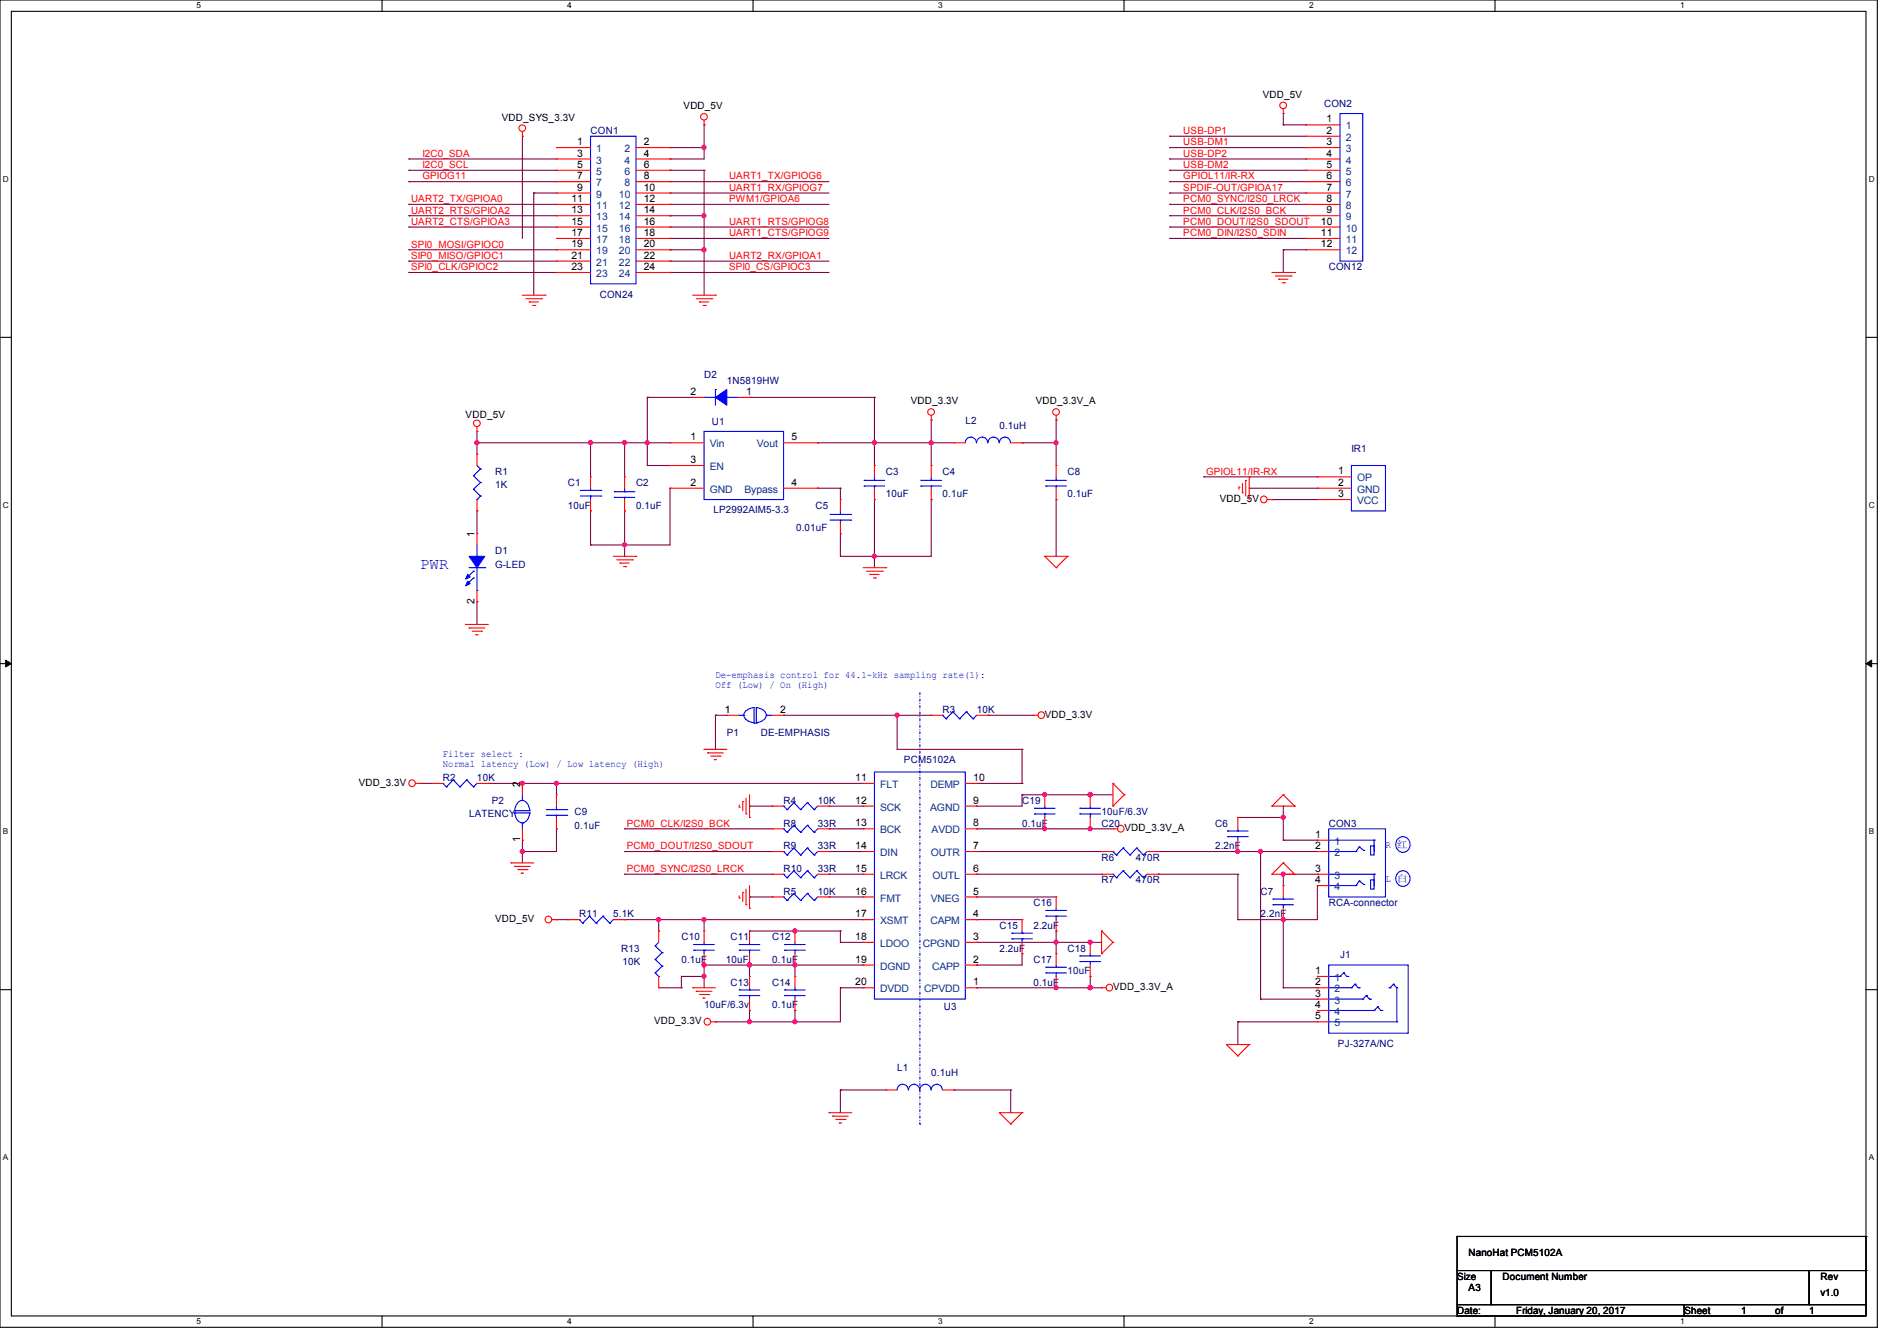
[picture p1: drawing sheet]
<svg xmlns="http://www.w3.org/2000/svg" width="297mm" height="210mm" viewBox="0 0 297 210" stroke-linecap="round" stroke-linejoin="round" font-family="sans-serif">
<path d="M0 0h293.9v207.9h-293.9zM1.8 1.8h290.3v204.3h-290.3z" fill="none" stroke="#000" stroke-width=".17"/>
<g fill="#fff">
<path d="M30.8 .2h.7v1.4h-.7z"/>
<path d="M30.8 206.2h.7v1.4h-.7z"/>
</g>
<path d="M59.8 0v1.8M59.8 206.1v1.8" fill="none" stroke="#000" stroke-width=".17"/>
<g fill="#fff">
<path d="M88.8 .2h.7v1.4h-.7z"/>
<path d="M88.8 206.2h.7v1.4h-.7z"/>
</g>
<path d="M117.9 0v1.8M117.9 206.1v1.8" fill="none" stroke="#000" stroke-width=".17"/>
<g fill="#fff">
<path d="M146.9 .2h.7v1.4h-.7z"/>
<path d="M146.9 206.2h.7v1.4h-.7z"/>
</g>
<path d="M176 0v1.8M176 206.1v1.8" fill="none" stroke="#000" stroke-width=".17"/>
<g fill="#fff">
<path d="M205 .2h.7v1.4h-.7z"/>
<path d="M205 206.2h.7v1.4h-.7z"/>
</g>
<path d="M234.1 0v1.8M234.1 206.1v1.8" fill="none" stroke="#000" stroke-width=".17"/>
<g fill="#fff">
<path d="M263.1 .2h.6v1.4h-.6z"/>
<path d="M263.1 206.2h.6v1.4h-.6z"/>
<path d="M.5 27.3h.9v1.4h-.9z"/>
<path d="M292.6 27.3h.9v1.4h-.9z"/>
<path d="M.5 78.4h.9v1.4h-.9z"/>
<path d="M292.6 78.4h.9v1.4h-.9z"/>
</g>
<path d="M0 52.8h1.8M292.1 52.8h1.8" fill="none" stroke="#000" stroke-width=".17"/>
<g fill="#fff">
<path d="M.5 129.5h.8v1.4h-.8z"/>
<path d="M292.6 129.5h.8v1.4h-.8z"/>
</g>
<path d="M0 103.9h1.8M292.1 103.9h1.8" fill="none" stroke="#000" stroke-width=".17"/>
<path d="M.9 103.4l.9 .5-.9 .5zM292.1 103.9l.9-.5v1z" fill="#000" stroke="#000" stroke-width=".16"/>
<g fill="#fff">
<path d="M.5 180.5h.8v1.4h-.8z"/>
<path d="M292.6 180.5h.8v1.4h-.8z"/>
</g>
<g fill="none" stroke="#000" stroke-width=".17">
<path d="M0 155h1.8M292.1 155h1.8M228.1 199h5.4v5.3h-5.4zM228.1 193.6h.1M228.1 193.6v5.4M228.1 193.6h64M233.5 199h49.8v5.3h-49.8zM283.3 199h8.8v5.3h-8.8zM292.1 193.6h.1M292.1 199h.1M292.1 193.6v5.4M228.1 204.3h35.6v1.8h-35.6z"/>
<path d="M263.7 204.3h28.4v1.8h-28.4z"/>
</g>
<path d="M144 108.5v67.5M144 176h.1" fill="none" stroke="#00f" stroke-width=".17" stroke-dasharray=".3 .3 0 .3"/>
<g fill="none" stroke="#800040" stroke-width=".17">
<path d="M110.2 19.6h.1M110.2 19.6v5.3h-5.3M200.9 17.8h.1M200.9 19.6h.1M200.9 17.8v1.8M200.9 19.6h3.6M64 24.9h.1M64 26.7h.1M64 28.4h.1M64 32h.1M64 33.8h.1M64 35.6h.1"/>
<path d="M64 39.1h.1M64 26.7h23.1M64 24.9h23.1M64 33.8h23.1M64 39.1h23.1M64 28.4h23.1M64 32h23.1M64 35.6h23.1M81.8 21.3h.1M81.8 21.3v16M83.6 30.2h.1M83.6 30.2h3.5"/>
<path d="M83.6 30.2v16M104.9 26.7h.1M104.9 24.9h.1M104.9 23.1h.1M104.9 33.8h.1M104.9 39.1h.1M104.9 28.4h.1M104.9 30.2h.1M104.9 32h.1M104.9 35.6h.1M104.9 37.3h.1M104.9 30.2h24.9"/>
<path d="M104.9 26.7h5.3M104.9 23.1h5.3M104.9 33.8h5.3M104.9 39.1h5.3M104.9 28.4h24.9M104.9 32h24.9M104.9 35.6h24.9M104.9 37.3h24.9M110.2 26.7h.1M110.2 23.1h.1M110.2 39.1h.1M110.2 33.8h.1"/>
<path d="M110.2 26.7v19.5M183.1 21.3h.1M183.1 23.1h.1M183.1 24.9h.1M183.1 26.7h.1M183.1 28.4h.1M183.1 30.2h.1M183.1 32h.1M183.1 33.8h.1M183.1 35.6h.1M183.1 37.3h.1M183.1 30.2h21.4"/>
<path d="M183.1 26.7h21.4M183.1 24.9h21.4M183.1 23.1h21.4M183.1 33.8h21.4M183.1 28.4h21.4M183.1 32h21.4M183.1 35.6h21.4M183.1 37.3h21.4M183.1 21.3h21.4M200.9 39.1h.1M200.9 39.1h3.6M200.9 39.1v3.6"/>
<path d="M64 40.9h.1M64 42.7h.1M64 40.9h23.1M64 42.7h23.1M104.9 40.9h.1M104.9 42.7h.1M104.9 40.9h24.9M104.9 42.7h24.9M74.7 69.3h.1M74.7 67.6h.1M74.7 67.6v3.5M74.7 69.3h30.2"/>
<path d="M92.5 69.3h.1M92.5 69.3v5.4M97.8 69.3h.1M97.8 69.3v5.4M101.3 69.3h.1M101.3 72.9h.1M101.3 62.2h.1M101.3 72.9h3.6M101.3 62.2v10.7M101.3 62.2h7.2M104.9 76.5h.1M104.9 76.5v8.8h-12.4"/>
<path d="M117.3 62.2h.1M117.3 62.2h19.6M128 69.3h.1M128 76.5h.1M128 69.3h21.4M128 76.5h3.6M131.6 76.5h.1M131.6 76.5v1.7M136.9 69.3h.1M136.9 78.2h.1M136.9 62.2h.1M136.9 62.2v10.7"/>
<path d="M136.9 78.2v10.7M145.8 69.3h.1M145.8 78.2h.1M145.8 65.8h.1M145.8 65.8v7.1M145.8 78.2v8.9h-14.2M160 69.3h.1M160 69.3h5.4M165.4 69.3h.1M165.4 78.2h.1M165.4 65.8h.1M165.4 65.8v7.1"/>
<path d="M165.4 78.2v8.9M188.5 74.7h.1M188.5 74.7h17.7M195.6 76.5h.1M195.6 76.5h10.6M199.1 78.2h.1M199.1 78.2h7.1M74.7 80h.1M74.7 94.2h.1M74.7 80v3.6M74.7 94.2v3.6M92.5 80h.1"/>
<path d="M92.5 85.3h.1M92.5 80v5.3M97.8 85.3h.1M97.8 80h.1M97.8 80v7.1M131.6 83.6h.1M131.6 87.1h.1M131.6 83.6v3.5M136.9 87.1h.1M112 112h.1M112 112h1.8M112 112v5.3"/>
<path d="M122.7 112h.1M122.7 112h23.1M140.5 112h.1M140.5 112v5.3h19.5M154.7 112h.1M154.7 112h7.1M160 117.3h.1M160 117.3v5.4M65.8 122.7h.1M65.8 122.7h1.8M76.5 122.7h.1M76.5 122.7h58.6"/>
<path d="M81.8 133.3h.1M81.8 122.7h.1M81.8 131.6h.1M81.8 131.6v3.5M87.1 122.7h.1M87.1 129.8h.1M87.1 129.8v3.5h-5.3M87.1 122.7v1.8M97.8 129.8h.1M97.8 133.3h.1M97.8 136.9h.1M97.8 129.8h23.1"/>
<path d="M97.8 133.3h23.1M97.8 136.9h23.1M117.3 126.2h.1M117.3 126.2h3.6M129.8 126.2h.1M129.8 129.8h.1M129.8 133.3h.1M129.8 136.9h.1M129.8 126.2h5.3M129.8 129.8h5.3M129.8 133.3h5.3M129.8 136.9h5.3"/>
<path d="M152.9 122.7h.1M152.9 129.8h.1M152.9 136.9h.1M152.9 126.2h.1M152.9 133.3h.1M152.9 129.8h21.3M152.9 133.3h19.6M152.9 136.9h19.6M152.9 122.7h7.1M160 124.5h.1M160 122.7h.1M160 124.5v1.7h-7.1"/>
<path d="M160 124.5h14.2M163.6 129.8h.1M163.6 124.5h.1M170.7 124.5h.1M170.7 129.8h.1M181.4 136.9h.1M181.4 133.3h.1M181.4 133.3h24.8M181.4 136.9h12.4M193.8 128h.1M193.8 136.9h.1M193.8 133.3h.1"/>
<path d="M193.8 128h7.1M193.8 136.9v7.1M197.4 133.3h.1M197.4 133.3v23.2M200.9 128h.1M200.9 126.2h.1M200.9 136.9h.1M200.9 131.6h.1M200.9 126.2v5.4M200.9 136.9v1.8M200.9 136.9h5.3M200.9 131.6h5.3"/>
<path d="M206.2 138.7h.1M206.2 138.7v5.3h-12.4M87.1 144h.1M87.1 144h1.8M97.8 144h.1M97.8 144h37.3M103.1 145.8h.1M103.1 144h.1M103.1 154.7h3.6M103.1 144v1.8M106.7 154.7h.1M106.7 152.9h.1"/>
<path d="M106.7 152.9v1.8M106.7 152.9h3.5M110.2 152.9h.1M110.2 151.1h.1M110.2 144h.1M110.2 144v1.8M110.2 151.1v3.6M110.2 151.1h24.9M117.3 158.2h.1M117.3 151.1h.1M117.3 145.8h.1M117.3 140.5h.1"/>
<path d="M117.3 145.8h14.3M117.3 140.5h3.6M117.3 151.1v1.8M117.3 158.2v1.8M124.5 145.8h.1M124.5 158.2h.1M124.5 151.1h.1M124.5 151.1v1.8M124.5 158.2v1.8M129.8 140.5h.1M129.8 140.5h5.3M131.6 154.7h.1"/>
<path d="M131.6 147.6h.1M131.6 145.8h.1M131.6 154.7v5.3h-19.6M131.6 154.7h3.5M131.6 145.8v1.8M131.6 147.6h3.5M152.9 144h.1M152.9 151.1h.1M152.9 140.5h.1M152.9 147.6h.1M152.9 154.7h.1M152.9 144h7.1"/>
<path d="M152.9 140.5h12.5M152.9 154.7h19.6M152.9 147.6h19.6M160 149.4h.1M160 149.4v1.7h-7.1M165.4 147.6h.1M165.4 154.7h.1M165.4 145.8h.1M165.4 145.8v3.6M170.7 147.6h.1M170.7 152.9h.1M170.7 154.7h.1"/>
<path d="M170.7 152.9v1.8M193.8 144h.1M197.4 156.5h.1M197.4 156.5h8.8M200.9 144h.1M200.9 154.7h.1M200.9 144v10.7M200.9 154.7h5.3M112 160h.1M117.3 160h.1M124.5 160h.1M131.6 170.7h.1"/>
<path d="M131.6 170.7v3.5M131.6 170.7h7.1M149.4 170.7h.1M149.4 170.7h8.8M158.2 170.7h.1M158.2 170.7v3.5M193.8 160h.1M193.8 160h12.4M193.8 160v3.6"/>
</g>
<g fill="#f0f" stroke="#f0f" stroke-width=".17">
<circle cx="110.2" cy="23.1" r=".32"/>
<circle cx="110.2" cy="39.1" r=".32"/>
<circle cx="110.2" cy="33.8" r=".32"/>
<circle cx="124.4" cy="145.8" r=".32"/>
<circle cx="124.4" cy="160" r=".32"/>
<circle cx="170.7" cy="124.4" r=".32"/>
<circle cx="170.7" cy="129.8" r=".32"/>
<circle cx="163.6" cy="129.8" r=".32"/>
<circle cx="200.9" cy="128" r=".32"/>
<circle cx="165.3" cy="147.6" r=".32"/>
<circle cx="170.7" cy="154.7" r=".32"/>
<circle cx="165.3" cy="154.7" r=".32"/>
<circle cx="117.3" cy="160" r=".32"/>
<circle cx="110.2" cy="152.9" r=".32"/>
<circle cx="117.3" cy="151.1" r=".32"/>
<circle cx="110.2" cy="151.1" r=".32"/>
<circle cx="124.4" cy="151.1" r=".32"/>
<circle cx="170.7" cy="147.6" r=".32"/>
<circle cx="163.6" cy="124.4" r=".32"/>
<circle cx="74.7" cy="69.3" r=".32"/>
<circle cx="97.8" cy="85.3" r=".32"/>
<circle cx="145.8" cy="69.3" r=".32"/>
<circle cx="165.3" cy="69.3" r=".32"/>
<circle cx="92.4" cy="69.3" r=".32"/>
<circle cx="110.2" cy="144" r=".32"/>
<circle cx="140.4" cy="112" r=".32"/>
<circle cx="200.9" cy="144" r=".32"/>
<circle cx="200.9" cy="136.9" r=".32"/>
<circle cx="197.3" cy="133.3" r=".32"/>
<circle cx="193.8" cy="133.3" r=".32"/>
<circle cx="87.1" cy="122.7" r=".32"/>
<circle cx="103.1" cy="144" r=".32"/>
<circle cx="101.3" cy="69.3" r=".32"/>
<circle cx="97.8" cy="69.3" r=".32"/>
<circle cx="136.9" cy="87.1" r=".32"/>
<circle cx="136.9" cy="69.3" r=".32"/>
<circle cx="81.8" cy="122.7" r=".32"/>
<circle cx="81.8" cy="133.3" r=".32"/>
</g>
<g fill="none" stroke="#f00" stroke-width=".17">
<path d="M110.2 19.6h.1M110.2 18.8v.8M200.9 17.8h.1M200.9 17.1v.7M204.5 19.6h.1M204.5 19.6h5.3M81.8 21.3h.1M81.8 20.6v.7M87.1 23.1h.1M87.1 24.9h.1M87.1 26.7h.1M87.1 28.4h.1"/>
<path d="M87.1 30.2h.1M87.1 32h.1M87.1 33.8h.1M87.1 35.6h.1M87.1 37.3h.1M87.1 39.1h.1M87.1 23.1h5.4M87.1 24.9h5.4M87.1 26.7h5.4M87.1 28.4h5.4M87.1 30.2h5.4M87.1 32h5.4"/>
<path d="M87.1 33.8h5.4M87.1 35.6h5.4M87.1 37.3h5.4M87.1 39.1h5.4M99.6 23.1h5.3M99.6 24.9h5.3M99.6 26.7h5.3M99.6 28.4h5.3M99.6 30.2h5.3M99.6 32h5.3M99.6 33.8h5.3M99.6 35.6h5.3"/>
<path d="M99.6 37.3h5.3M99.6 39.1h5.3M104.9 23.1h.1M104.9 24.9h.1M104.9 26.7h.1M104.9 28.4h.1M104.9 30.2h.1M104.9 32h.1M104.9 33.8h.1M104.9 35.6h.1M104.9 37.3h.1M104.9 39.1h.1"/>
<path d="M204.5 21.3h.1M204.5 23.1h.1M204.5 24.9h.1M204.5 26.7h.1M204.5 28.4h.1M204.5 30.2h.1M204.5 32h.1M204.5 33.8h.1M204.5 35.6h.1M204.5 37.3h.1M204.5 39.1h.1M204.5 23.1h5.3"/>
<path d="M204.5 24.9h5.3M204.5 26.7h5.3M204.5 28.4h5.3M204.5 30.2h5.3M204.5 32h5.3M204.5 33.8h5.3M204.5 35.6h5.3M204.5 37.3h5.3M204.5 39.1h5.3M204.5 21.3h5.3M81.8 46.2h3.5M82.3 46.8h2.5"/>
<path d="M82.8 47.3h.1M82.8 47.3h1.5M83.4 47.8h.3M83.7 47.8h.1M84.8 46.8h.1M85.3 46.2h.1M87.1 40.9h.1M87.1 42.7h.1M87.1 42.7h5.4M87.1 40.9h5.4M99.6 42.7h5.3M99.6 40.9h5.3"/>
<path d="M104.9 40.9h.1M104.9 42.7h.1M108.5 46.2h3.5M109 46.8h2.5M109.5 47.3h.1M109.5 47.3h1.5M110.1 47.8h.3M110.4 47.8h.1M111.5 46.8h.1M112 46.2h.1M199.1 42.7h3.6M199.7 43.2h2.4"/>
<path d="M200.2 43.7h.1M200.2 43.7h1.4M200.7 44.3h.4M201.1 44.3h.1M202.1 43.2h.1M202.7 42.7h.1M74.7 67.6h.1M74.7 71.1h.1M74.7 66.8v.8M74.7 71.1v1.8M74.7 78.2v1.8M92.5 74.7h.1"/>
<path d="M92.5 74.7v1.8M92.5 78.2v1.8M97.8 74.7h.1M97.8 74.7v1.8M97.8 78.2v1.8M104.9 69.3h.1M104.9 76.5h.1M104.9 72.9h.1M104.9 69.3h5.3M104.9 76.5h5.3M104.9 72.9h5.3M108.5 62.2h.1"/>
<path d="M108.5 62.2h1.7M115.6 62.2h1.7M117.3 62.2h.1M122.7 69.3h5.3M122.7 76.5h5.3M128 76.5h.1M128 69.3h.1M131.6 78.2h.1M131.6 78.2v1.8M136.9 78.2h.1M136.9 72.9h.1M136.9 72.9v1.8"/>
<path d="M136.9 76.5v1.7M145.8 65.8h.1M145.8 78.2h.1M145.8 72.9h.1M145.8 65.1v.7M145.8 72.9v1.8M145.8 76.5v1.7M149.4 69.3h.1M149.4 69.3h1.7M158.2 69.3h1.8M160 69.3h.1M165.4 65.8h.1"/>
<path d="M165.4 78.2h.1M165.4 72.9h.1M165.4 65.1v.7M165.4 72.9v1.8M165.4 76.5v1.7M194 76.3h.1M194 76.3v.3M194.5 77.2h.1M194.5 75.7v1.5M195 75.2h.1M195 75.2v2.5M195.6 74.7h.1"/>
<path d="M195.6 74.7v3.5M198.4 78.2h.7M199.1 78.2h.1M206.2 74.7h.1M206.2 76.5h.1M206.2 78.2h.1M206.2 78.2h5.4M206.2 76.5h5.4M206.2 74.7h5.4M72.9 97.8h.1M72.9 97.8h3.6M73.4 98.3h.1"/>
<path d="M73.4 98.3h2.5M74 98.8h1.4M74.5 99.4h.1M74.5 99.4h.3M74.7 80h.1M74.7 83.6h.1M74.7 94.2h.1M74.7 83.6v1.7M74.7 92.5v1.7M75.4 98.8h.1M92.5 80h.1M96 87.1h3.6"/>
<path d="M96.6 87.7h2.4M97.1 88.2h.1M97.1 88.2h1.4M97.6 88.7h.4M97.8 80h.1M98 88.7h.1M99 87.7h.1M99.6 87.1h.1M131.6 83.6h.1M131.6 81.8v1.8M135.1 88.9h3.6M135.7 89.5h2.4"/>
<path d="M136.2 90h.1M136.2 90h1.4M136.7 90.5h.4M137.1 90.5h.1M138.1 89.5h.1M138.7 88.9h.1M163.6 87.1h.1M163.6 87.1h3.5M163.6 87.1l1.8 1.8M165.4 88.9h.1M167.1 87.1h.1M167.1 87.1l-1.7 1.8"/>
<path d="M110.2 117.3h.1M110.2 117.3h3.6M110.8 117.9h.1M110.8 117.9h2.4M111.3 118.4h1.4M111.8 119h.1M111.8 119h.4M112.7 118.4h.1M113.8 112h.1M113.8 112h1.8M120.9 112h1.8M122.7 112h.1"/>
<path d="M145.8 112h.1M145.8 112h1.8M152.9 112h1.8M154.7 112h.1M161.8 112h.1M161.8 112h.7M65.1 122.7h.7M65.8 122.7h.1M67.6 122.7h.1M67.6 122.7h1.7M74.7 122.7h1.8M76.5 122.7h.1"/>
<path d="M80 135.1h.1M80 135.1h3.6M80.6 135.7h.1M80.6 135.7h2.4M81.1 136.2h1.4M81.6 136.7h.1M81.6 136.7h.4M81.8 131.6h.1M81.8 122.7h.1M81.8 122.7v1.8M81.8 129.8v1.8M82.5 136.2h.1"/>
<path d="M87.1 129.8h.1M87.1 124.5h.1M87.1 124.5v1.7M87.1 128v1.8M115.7 126.4h.1M115.7 126.1v.3M116.3 139.7h.1M116.3 125.5h.1M116.3 125.5v1.5M116.3 139.7v1.5M116.8 127.5h.1M116.8 125v2.5"/>
<path d="M116.8 139.2v2.5M117.3 128h.1M117.3 124.5v3.5M117.3 138.7v3.5M120.9 129.8h.1M120.9 133.3h.1M120.9 136.9h.1M120.9 126.2h.1M120.9 129.8h1.8M120.9 126.2h1.8M120.9 136.9h1.8M120.9 133.3h1.8"/>
<path d="M128 129.8h1.8M128 126.2h1.8M128 136.9h1.8M128 133.3h1.8M129.8 129.8h.1M129.8 133.3h.1M129.8 136.9h.1M129.8 126.2h.1M135.1 122.7h.1M135.1 126.2h.1M135.1 129.8h.1M135.1 133.3h.1"/>
<path d="M135.1 136.9h.1M135.1 129.8h1.8M135.1 126.2h1.8M135.1 136.9h1.8M135.1 122.7h1.8M135.1 133.3h1.8M151.1 129.8h1.8M151.1 126.2h1.8M151.1 136.9h1.8M151.1 122.7h1.8M151.1 133.3h1.8M152.9 136.9h.1"/>
<path d="M152.9 133.3h.1M152.9 129.8h.1M152.9 126.2h.1M152.9 122.7h.1M163.6 124.5h.1M163.6 129.8h.1M163.6 124.5v1.7M163.6 128v1.8M170.7 124.5h.1M170.7 129.8h.1M170.7 124.5v1.7M170.7 128v1.8"/>
<path d="M172.5 133.3h.1M172.5 136.9h.1M172.5 136.9h1.7M172.5 133.3h1.7M174.2 122.7h.1M174.2 126.2h.1M174.2 129.8h.1M174.2 122.7v3.5M174.2 122.7l1.8 1.8M174.2 129.8h.8M176 124.5h.1M176 124.5l-1.8 1.7"/>
<path d="M179.6 136.9h1.8M179.6 133.3h1.8M181.4 133.3h.1M181.4 136.9h.1M193.8 128h.1M193.8 133.3h.1M193.8 128v1.8M193.8 131.6v1.7M199.1 126.2h.1M199.1 136.9h.1M199.1 126.2h3.6M199.1 136.9h3.6"/>
<path d="M200.9 124.5h.1M200.9 135.1h.1M200.9 138.7h.1M200.9 138.7v1.8M200.9 124.5l-1.8 1.7M200.9 124.5l1.8 1.7M200.9 135.1l1.8 1.8M200.9 135.1l-1.8 1.8M202.7 126.2h.1M202.7 136.9h.1M206.2 131.6h.1M206.2 133.3h.1"/>
<path d="M206.2 136.9h.1M206.2 138.7h.1M206.2 136.9h1.8M206.2 133.3h1.8M206.2 131.6h1.8M206.2 138.7h1.8M86.4 144h.7M87.1 144h.1M88.9 144h.1M88.9 144h1.8M96 144h1.8M97.8 144h.1"/>
<path d="M103.1 145.8h.1M103.1 154.7h.1M103.1 145.8v1.8M103.1 152.9v1.8M108.5 154.7h.1M108.5 154.7h3.5M109 155.2h.1M109 155.2h2.5M109.5 155.7h1.5M110.1 156.3h.1M110.1 156.3h.3M110.2 145.8h.1"/>
<path d="M110.2 151.1h.1M110.2 145.8v1.8M110.2 149.4v1.7M111 155.7h.1M115.7 140.6h.1M115.7 140.3v.3M116.8 141.7h.1M117.3 142.2h.1M117.3 152.9h.1M117.3 158.2h.1M117.3 145.8h.1M117.3 151.1h.1"/>
<path d="M117.3 145.8v1.8M117.3 149.4v1.7M117.3 152.9v1.8M117.3 156.5v1.7M120.9 140.5h.1M120.9 140.5h1.8M124.5 152.9h.1M124.5 158.2h.1M124.5 145.8h.1M124.5 151.1h.1M124.5 145.8v1.8M124.5 149.4v1.7"/>
<path d="M124.5 152.9v1.8M124.5 156.5v1.7M128 140.5h1.8M129.8 140.5h.1M135.1 140.5h.1M135.1 144h.1M135.1 147.6h.1M135.1 151.1h.1M135.1 154.7h.1M135.1 154.7h1.8M135.1 144h1.8M135.1 151.1h1.8"/>
<path d="M135.1 147.6h1.8M135.1 140.5h1.8M151.1 154.7h1.8M151.1 144h1.8M151.1 151.1h1.8M151.1 147.6h1.8M151.1 140.5h1.8M152.9 154.7h.1M152.9 151.1h.1M152.9 147.6h.1M152.9 144h.1M152.9 140.5h.1"/>
<path d="M160 144h.1M160 149.4h.1M160 144v1.8M160 147.6v1.8M165.4 149.4h.1M165.4 154.7h.1M165.4 140.5h.1M165.4 145.8h.1M165.4 140.5v1.7M165.4 144v1.8M165.4 149.4v1.7M165.4 152.9v1.8"/>
<path d="M170.7 147.6h.1M170.7 152.9h.1M170.7 147.6v1.8M170.7 151.1v1.8M172.5 154.7h.1M172.5 145.8h.1M172.5 149.4h.1M172.5 154.7h.7M172.5 145.8v3.6M172.5 145.8l1.7 1.8M174.2 147.6h.1M174.2 147.6l-1.7 1.8"/>
<path d="M200.9 144h.1M200.9 142.2v1.8M206.2 152.9h.1M206.2 154.7h.1M206.2 156.5h.1M206.2 158.2h.1M206.2 154.7h1.8M206.2 152.9h1.8M206.2 156.5h1.8M206.2 158.2h1.8M111.3 160h.7M112 160h.1"/>
<path d="M129.8 174.2h.1M129.8 174.2h3.5M130.3 174.8h.1M130.3 174.8h2.5M130.9 175.3h1.4M131.4 175.9h.1M131.4 175.9h.3M132.3 175.3h.1M138.7 170.7h.1M138.7 170.7h1.8M147.6 170.7h1.8M149.4 170.7h.1"/>
<path d="M156.5 174.2h.1M156.5 174.2h3.5M156.5 174.2l1.7 1.8M158.2 176h.1M160 174.2h.1M160 174.2l-1.8 1.8M192 163.6h.1M192 163.6h3.6M192 163.6l1.8 1.8M193.8 165.4h.1M195.6 163.6h.1M195.6 163.6l-1.8 1.8"/>
<path d="M206.2 160h.1M206.2 160h1.8"/>
<circle cx="110.2" cy="18.3" r=".52"/>
<circle cx="200.9" cy="16.5" r=".52"/>
<circle cx="81.8" cy="20.1" r=".52"/>
<circle cx="74.7" cy="66.3" r=".52"/>
<circle cx="145.8" cy="64.5" r=".52"/>
<circle cx="165.3" cy="64.5" r=".52"/>
<circle cx="197.9" cy="78.2" r=".52"/>
<circle cx="163" cy="112" r=".52"/>
<circle cx="64.5" cy="122.7" r=".52"/>
<circle cx="175.5" cy="129.8" r=".52"/>
<circle cx="85.8" cy="144" r=".52"/>
<circle cx="110.7" cy="160" r=".52"/>
<circle cx="173.7" cy="154.7" r=".52"/>
</g>
<g fill="none" stroke="#00f" stroke-width=".17">
<path d="M209.8 17.8h3.6v23.1h-3.6zM92.5 21.3h7.1v23.1h-7.1zM74.1 74.5h.1M74.1 76.6h.1M74.1 74.5l1.1 1.1M74.1 76.6l1.1 1.1M74.7 78.2h.1M74.7 72.9l.5 .5M75.2 73.4h.1M75.2 75.6h.1M75.2 77.7h.1M75.2 73.4l-1.1 1.1"/>
<path d="M75.2 75.6l-1.1 1M75.2 77.7l-.5 .5M90.8 77.7h3.3M90.8 76.8h3.3M92.5 76.8h.1M92.5 77.7h.1M92.5 76.5v.3M92.5 77.7v.5M94.1 77.7h.1M94.1 76.8h.1M96.2 77h.1M96.2 77.9h.1"/>
<path d="M96.2 77h3.2M96.2 77.9h3.2M97.8 77.9h.1M97.8 77h.1M97.8 76.5v.5M97.8 77.9v.3M110.2 67.6h12.5v10.6h-12.5zM110.2 62.2h.1M110.2 62.2h1.8M112 61h.1M112 61v2.5M113.8 62.2h.1"/>
<path d="M113.8 62.2h1.8M135.3 75.2h.1M135.3 76.1h.1M135.3 75.2h3.2M135.3 76.1h3.2M136.9 76.1h.1M136.9 75.2h.1M136.9 74.7v.5M136.9 76.1v.4M144.2 75.2h.1M144.2 76.1h.1M144.2 75.2h3.2"/>
<path d="M144.2 76.1h3.2M145.8 76.1h.1M145.8 75.2h.1M145.8 74.7v.5M145.8 76.1v.4M151.1 69.3a.87 .87 0 0 1 .9-.8 .87 .87 0 0 1 .9 .8M152.9 69.3a.87 .87 0 0 1 .9-.8 .87 .87 0 0 1 .8 .8M154.7 69.3a.87 .87 0 0 1 .9-.8 .87 .87 0 0 1 .8 .8M156.5 69.3a.87 .87 0 0 1 .8-.8 .87 .87 0 0 1 .9 .8M163.7 75.2h.1M163.7 76.1h.1M163.7 75.2h3.3"/>
<path d="M163.7 76.1h3.3M165.4 76.1h.1M165.4 75.2h.1M165.4 74.7v.5M165.4 76.1v.4M211.6 72.9h5.3v7.1h-5.3zM73.4 88.9h2.5M74.1 89.5h.1M74.1 90.5h.1M74.1 89.5l-1 1M74.1 90.5l-1 1.1M74.7 87.1h.1"/>
<path d="M74.7 92.5h.1M74.7 85.3v1.8M74.7 88.9v3.6M75.9 88.9h.1M130 80.6h3.2M130 81.4h3.2M131.6 81.4h.1M131.6 80.6h.1M131.6 80v.6M131.6 81.4v.4M133.2 80.6h.1M133.2 81.4h.1"/>
<path d="M115.6 112h.9M116.5 112h.1M116.5 112a1.5 1.5 0 0 0 1.6 1.2M118.1 113.2h.1M118.1 110.8v2.4M118.1 110.8a1.47 1.47 0 0 0-1.6 1.2M118.4 110.8a1.45 1.45 0 0 1 1.6 1.2 1.48 1.48 0 0 1-1.6 1.2M118.4 113.2h.1M118.4 110.8v2.4M120 112h.1M120 112h.9M147.6 112h.1"/>
<path d="M147.6 112l.5 .6M148.1 112.6h.1M149.2 111.5h.1M149.2 111.5l1 1.1M149.2 111.5l-1.1 1.1M150.2 112.6h.1M151.3 111.5h.1M151.3 111.5l1.1 1.1M151.3 111.5l-1.1 1.1M152.4 112.6h.1M152.9 112l-.5 .6M69.3 122.7h.1"/>
<path d="M69.3 122.7l.6 .5M69.9 123.2h.1M71 122.1h.1M71 122.1l1 1.1M71 122.1l-1.1 1.1M72 123.2h.1M73.1 122.1h.1M73.1 122.1l1 1.1M73.1 122.1l-1.1 1.1M74.1 123.2h.1M74.7 122.7l-.6 .5M80.6 127.3h.1"/>
<path d="M80.6 127h.1M80.6 127.3h2.4M80.6 127h2.4M81.8 128.9h.1M81.8 125.3h.1M81.8 125.3a1.5 1.5 0 0 1 1.2 1.7M81.8 125.3a1.47 1.47 0 0 0-1.2 1.7M81.8 124.5v.8M81.8 128.9v.9M83 127.3a1.47 1.47 0 0 1-1.2 1.6 1.46 1.46 0 0 1-1.2-1.6M85.5 126.8h3.2M85.5 127.7h3.2"/>
<path d="M87.1 127.7h.1M87.1 126.8h.1M87.1 126.2v.6M87.1 127.7v.3M88.7 126.8h.1M88.7 127.7h.1M122.7 129.8h.1M122.7 133.3h.1M122.7 136.9h.1M122.7 126.2h.1M122.7 129.8l.5 .5M122.7 133.3l.5 .6"/>
<path d="M122.7 136.9l.5 .6M122.7 126.2l.5 .6M123.2 130.3h.1M123.2 133.9h.1M123.2 137.5h.1M123.2 126.8h.1M124.3 129.2h.1M124.3 132.8h.1M124.3 139.9h.1M124.3 136.4h.1M124.3 125.7h.1M124.3 129.2l1 1.1"/>
<path d="M124.3 129.2l-1.1 1.1M124.3 132.8l1 1.1M124.3 132.8l-1.1 1.1M124.3 139.9l1 1.1M124.3 139.9l-1.1 1.1M124.3 136.4l1 1.1M124.3 136.4l-1.1 1.1M124.3 125.7l1 1.1M124.3 125.7l-1.1 1.1M125.3 130.3h.1M125.3 133.9h.1M125.3 137.5h.1"/>
<path d="M125.3 126.8h.1M126.4 129.2h.1M126.4 132.8h.1M126.4 139.9h.1M126.4 136.4h.1M126.4 125.7h.1M126.4 129.2l1.1 1.1M126.4 129.2l-1.1 1.1M126.4 132.8l1.1 1.1M126.4 132.8l-1.1 1.1M126.4 139.9l1.1 1.1M126.4 139.9l-1.1 1.1"/>
<path d="M126.4 136.4l1.1 1.1M126.4 136.4l-1.1 1.1M126.4 125.7l1.1 1.1M126.4 125.7l-1.1 1.1M127.5 130.3h.1M127.5 133.9h.1M127.5 137.5h.1M127.5 126.8h.1M128 129.8l-.5 .5M128 133.3l-.5 .6M128 136.9l-.5 .6M128 126.2l-.5 .6"/>
<path d="M136.9 120.9h14.2v35.6h-14.2zM162 127.5h.1M162 126.6h.1M162 127.5h3.2M162 126.6h3.2M163.6 126.6h.1M163.6 127.5h.1M163.6 126.2v.4M163.6 127.5v.5M169.1 127.5h.1M169.1 126.6h.1M169.1 127.5h3.2"/>
<path d="M169.1 126.6h3.2M170.7 126.6h.1M170.7 127.5h.1M170.7 126.2v.4M170.7 127.5v.5M174.2 133.3h.1M174.2 136.9h.1M174.2 133.3l.6 .6M174.2 136.9l.6 .6M174.8 133.9h.1M174.8 137.5h.1M175.9 132.8h.1"/>
<path d="M175.9 136.4h.1M175.9 132.8l1 1.1M175.9 132.8l-1.1 1.1M175.9 136.4l1 1.1M175.9 136.4l-1.1 1.1M176.9 133.9h.1M176.9 137.5h.1M178 132.8h.1M178 136.4h.1M178 132.8l1 1.1M178 132.8l-1.1 1.1M178 136.4l1 1.1"/>
<path d="M178 136.4l-1.1 1.1M179 133.9h.1M179 137.5h.1M179.6 133.3l-.6 .6M179.6 136.9l-.6 .6M192.2 131h.1M192.2 130.1h.1M192.2 131h3.2M192.2 130.1h3.2M193.8 130.1h.1M193.8 131h.1M193.8 129.8v.3"/>
<path d="M193.8 131v.6M208 129.8h8.9v10.7h-8.9zM208 133.3h4.3M208 131.6h7.1M208 136.9h7.1M208 138.7h4.3M212.3 133.3h.1M212.3 138.7h.1M212.8 138h.1M212.8 132.6h.1M212.8 138l-.5 .7M212.8 138l.7 .5"/>
<path d="M212.8 132.6l-.5 .7M212.8 132.6l.7 .6M213.5 138.5h.1M213.5 133.2h.1M214.6 132.5h.5v1.4h-.5zM214.6 137.8h.5v1.4h-.5zM215.1 131.6h.1M215.1 136.9h.1M215.1 131.6v1.7M215.1 136.9v1.8M219 136.6a1.17 1.17 0 0 1 1.8 1 1.17 1.17 0 0 1-1.8 1 1.3 1.3 0 0 1 0-2zM219 131.3a1.17 1.17 0 0 1 1.8 .9 1.17 1.17 0 0 1-1.8 1 1.3 1.3 0 0 1 0-1.9z"/>
<path d="M90.7 144h.1M90.7 144l.5 .6M91.2 144.6h.1M92.3 143.5h.1M92.3 143.5l1 1.1M92.3 143.5l-1.1 1.1M93.3 144.6h.1M94.4 143.5h.1M94.4 143.5l1.1 1.1M94.4 143.5l-1.1 1.1M95.5 144.6h.1M96 144l-.5 .6"/>
<path d="M102.6 148.1h.1M102.6 150.2h.1M102.6 152.4h.1M102.6 148.1l1.1 1.1M102.6 150.2l1.1 1.1M102.6 152.4l.5 .5M103.1 152.9h.1M103.1 147.6l-.5 .5M103.7 149.2h.1M103.7 151.3h.1M103.7 149.2l-1.1 1M103.7 151.3l-1.1 1.1"/>
<path d="M108.6 148.8h.1M108.6 147.9h.1M108.6 148.8h3.2M108.6 147.9h3.2M110.2 147.9h.1M110.2 148.8h.1M110.2 147.6v.3M110.2 148.8v.6M115.7 155.9h.1M115.7 155h.1M115.7 148.8h.1M115.7 147.9h.1"/>
<path d="M115.7 155.9h3.3M115.7 155h3.3M115.7 148.8h3.3M115.7 147.9h3.3M117.3 155h.1M117.3 155.9h.1M117.3 147.9h.1M117.3 148.8h.1M117.3 147.6v.3M117.3 148.8v.6M117.3 154.7v.3M117.3 155.9v.6"/>
<path d="M122.7 140.5h.1M122.7 140.5l.5 .5M122.9 155.9h.1M122.9 155h.1M122.9 148.8h.1M122.9 147.9h.1M122.9 155.9h3.2M122.9 155h3.2M122.9 148.8h3.2M122.9 147.9h3.2M123.2 141h.1M124.5 155h.1"/>
<path d="M124.5 155.9h.1M124.5 147.9h.1M124.5 148.8h.1M124.5 147.6v.3M124.5 148.8v.6M124.5 154.7v.3M124.5 155.9v.6M125.3 141h.1M127.5 141h.1M128 140.5l-.5 .5M158.4 147h.1M158.4 146.1h.1"/>
<path d="M158.4 147h3.2M158.4 146.1h3.2M160 146.1h.1M160 147h.1M160 145.8v.3M160 147v.6M163.7 152.4h.1M163.7 151.5h.1M163.7 143.5h.1M163.7 142.6h.1M163.7 152.4h3.3M163.7 151.5h3.3"/>
<path d="M163.7 143.5h3.3M163.7 142.6h3.3M165.4 151.5h.1M165.4 152.4h.1M165.4 142.6h.1M165.4 143.5h.1M165.4 142.2v.4M165.4 143.5v.5M165.4 151.1v.4M165.4 152.4v.5M169.1 150.6h.1M169.1 149.7h.1"/>
<path d="M169.1 150.6h3.2M169.1 149.7h3.2M170.7 149.7h.1M170.7 150.6h.1M170.7 149.4v.3M170.7 150.6v.5M199.3 141.7h.1M199.3 140.8h.1M199.3 141.7h3.2M199.3 140.8h3.2M200.9 140.8h.1M200.9 141.7h.1"/>
<path d="M200.9 140.5v.3M200.9 141.7v.5M208 151.1h12.5v10.7h-12.5zM208 152.9h1.8M208 154.7h3.6M208 156.5h5.4M208 158.2h7.1M209.8 152.9h.1M210.4 152.4h.1M210.4 152.4l.5 .5h.1M210.4 152.4l-.6 .5M211 152.9h.1"/>
<path d="M211.6 154.7h.1M212.1 154.1h.1M212.1 154.1l.5 .6h.2M212.1 154.1l-.5 .6M212.8 154.7h.1M213.4 156.5h.1M213.9 155.9h.1M213.9 155.9l.5 .6h.2M213.9 155.9l-.5 .6M214.6 156.5h.1M215.1 158.2h.1M215.7 157.7h.1"/>
<path d="M215.7 157.7l.5 .5h.2M215.7 157.7l-.6 .5M216.4 158.2h.1M217.5 154.7h.1M217.6 154.7h.1M218.1 154.1h.1M218.1 154.1l-.5 .6M218.1 154.1l.6 .6M218.7 154.7h.1M218.7 154.7v5.3M140.5 170.7a.87 .87 0 0 1 .8-.9 .87 .87 0 0 1 .9 .9M142.2 170.7a.87 .87 0 0 1 .9-.9 .87 .87 0 0 1 .9 .9"/>
<path d="M144 170.7a.87 .87 0 0 1 .9-.9 .87 .87 0 0 1 .9 .9M145.8 170.7a.87 .87 0 0 1 .9-.9 .87 .87 0 0 1 .8 .9M208 160h10.7M218.7 160h.1"/>
</g>
<g fill="#00f" stroke="#00f" stroke-width=".17">
<path d="M112 62.2l1.8-1.2v2.5z" fill-rule="evenodd"/>
<path d="M73.4 87.1h2.5l-1.2 1.8z" fill-rule="evenodd"/>
<path d="M73.2 91l.4 .4-.7 .3z" fill-rule="evenodd"/>
<path d="M73.2 90l.4 .3-.7 .4z" fill-rule="evenodd"/>
</g>
<text font-size="2.5" fill="#00f" x="65.8" y="89.1">PWR</text>
<g font-size="1.6">
<text x="107" y="17.1">VDD_5V</text>
<text x="197.7" y="15.3">VDD_5V</text>
<text x="78.6" y="18.9">VDD_SYS_3.3V</text>
<text x="90.3" y="22.7">1</text>
<text x="100.8" y="22.7">2</text>
<text x="207.7" y="19.2">1</text>
<text x="207.7" y="21">2</text>
<text x="207.7" y="22.7">3</text>
<text x="90.3" y="24.5">3</text>
<text x="90.3" y="26.3">5</text>
<text x="90.3" y="28.1">7</text>
<text x="90.3" y="29.8">9</text>
<text x="100.8" y="24.5">4</text>
<text x="100.8" y="26.3">6</text>
<text x="100.8" y="28.1">8</text>
<text x="100.8" y="29.8">10</text>
<text x="207.7" y="24.5">4</text>
<text x="207.7" y="26.3">5</text>
<text x="207.7" y="28.1">6</text>
<text x="207.7" y="29.8">7</text>
<text x="89.5" y="31.6">11</text>
<text x="89.5" y="33.4">13</text>
<text x="89.5" y="35.2">15</text>
<text x="100.8" y="31.6">12</text>
<text x="100.8" y="33.4">14</text>
<text x="100.8" y="35.2">16</text>
<text x="206.8" y="35.2">10</text>
<text x="207.7" y="31.6">8</text>
<text x="207.7" y="33.4">9</text>
<text x="89.5" y="37">17</text>
<text x="89.5" y="38.7">19</text>
<text x="89.5" y="40.5">21</text>
<text x="100.8" y="37">18</text>
<text x="100.8" y="38.7">20</text>
<text x="100.8" y="40.5">22</text>
<text x="206.8" y="37">11</text>
<text x="206.8" y="38.7">12</text>
<text x="89.5" y="42.3">23</text>
<text x="100.8" y="42.3">24</text>
<text x="72.9" y="65.4">VDD_5V</text>
<text x="108.1" y="61.8">2</text>
<text x="116.8" y="61.8">1</text>
<text x="142.6" y="63.3">VDD_3.3V</text>
<text x="162.1" y="63.3">VDD_3.3V_A</text>
<text x="108.1" y="69">1</text>
<text x="123.9" y="69">5</text>
<text x="108.1" y="76.1">2</text>
<text x="108.1" y="72.5">3</text>
<text x="123.9" y="76.1">4</text>
<text x="209.5" y="74.3">1</text>
<text x="209.5" y="76.1">2</text>
<text x="209.5" y="77.9">3</text>
<text x="191" y="78.6">VDD_5V</text>
<text x="74.3" y="84.1" transform="rotate(-90 74.3 84.1)">1</text>
<text x="74.3" y="94.6" transform="rotate(-90 74.3 94.6)">2</text>
<text x="113.5" y="111.6">1</text>
<text x="122.1" y="111.6">2</text>
<text x="163.6" y="112.4">VDD_3.3V</text>
<text x="56.2" y="123.1">VDD_3.3V</text>
<text x="81.4" y="123.2" transform="rotate(-90 81.4 123.2)">2</text>
<text x="133.9" y="122.3">11</text>
<text x="133.9" y="125.9">12</text>
<text x="152.4" y="125.9">9</text>
<text x="152.4" y="122.3">10</text>
<text x="81.4" y="131.9" transform="rotate(-90 81.4 131.9)">1</text>
<text x="133.9" y="129.4">13</text>
<text x="152.4" y="129.4">8</text>
<text x="176" y="130.2">VDD_3.3V_A</text>
<text x="205.9" y="131.2">1</text>
<text x="133.9" y="133">14</text>
<text x="133.9" y="136.5">15</text>
<text x="152.4" y="136.5">6</text>
<text x="152.4" y="133">7</text>
<text x="205.9" y="133">2</text>
<text x="205.9" y="136.5">3</text>
<text x="133.9" y="140.1">16</text>
<text x="133.9" y="143.6">17</text>
<text x="152.4" y="143.6">4</text>
<text x="152.4" y="140.1">5</text>
<text x="205.9" y="138.3">4</text>
<text x="77.5" y="144.4">VDD_5V</text>
<text x="133.9" y="147.2">18</text>
<text x="152.4" y="147.2">3</text>
<text x="133.9" y="150.7">19</text>
<text x="133.9" y="154.3">20</text>
<text x="152.4" y="154.3">1</text>
<text x="152.4" y="150.7">2</text>
<text x="174.3" y="155.1">VDD_3.3V_A</text>
<text x="205.9" y="152.5">1</text>
<text x="205.9" y="154.3">2</text>
<text x="102.4" y="160.4">VDD_3.3V</text>
<text x="205.9" y="156.1">3</text>
<text x="205.9" y="157.9">4</text>
<text x="205.9" y="159.6">5</text>
<text x="229.9" y="196.7">NanoHat PCM5102A</text>
<text x="228.1" y="200.4">Size</text>
<text x="229.9" y="202.2">A3</text>
<text x="235.3" y="200.4">Document Number</text>
<text x="285" y="200.4">Rev</text>
<text x="285" y="202.9">v1.0</text>
<text x="228.1" y="205.7">Date:</text>
<text x="237.4" y="205.7">Friday, January 20, 2017</text>
<text x="263.7" y="205.7">Sheet</text>
<text x="272.6" y="205.7">1</text>
<text x="277.9" y="205.7">of</text>
<text x="283.3" y="205.7">1</text>
</g>
<g font-size="1.6" fill="#000080">
<text x="207.3" y="16.7">CON2</text>
<text x="92.5" y="21">CON1</text>
<text x="93.9" y="46.6">CON24</text>
<text x="208" y="42.3">CON12</text>
<text x="110.2" y="59.2">D2</text>
<text x="113.8" y="60.1">1N5819HW</text>
<text x="111.5" y="66.5">U1</text>
<text x="151.1" y="66.3">L2</text>
<text x="156.5" y="67.2">0.1uH</text>
<text x="211.6" y="70.8">IR1</text>
<text x="77.5" y="74.3">R1</text>
<text x="77.5" y="76.5">1K</text>
<text x="88.9" y="76.1">C1</text>
<text x="99.6" y="76.1">C2</text>
<text x="138.7" y="74.3">C3</text>
<text x="138.7" y="77.9">10uF</text>
<text x="147.6" y="74.3">C4</text>
<text x="147.6" y="77.9">0.1uF</text>
<text x="167.1" y="74.3">C8</text>
<text x="167.1" y="77.9">0.1uF</text>
<text x="88.9" y="79.7">10uF</text>
<text x="99.6" y="79.7">0.1uF</text>
<text x="111.7" y="80.4">LP2992AIM5-3.3</text>
<text x="124.6" y="83.2">0.01uF</text>
<text x="127.7" y="79.7">C5</text>
<text x="77.5" y="86.8">D1</text>
<text x="77.5" y="88.9">G-LED</text>
<text x="147.6" y="111.7">R3</text>
<text x="152.9" y="111.7">10K</text>
<text x="113.8" y="115.2">P1</text>
<text x="119.1" y="115.2">DE-EMPHASIS</text>
<text x="141.5" y="119.5">PCM5102A</text>
<text x="69.3" y="122.3">R2</text>
<text x="74.7" y="122.3">10K</text>
<text x="77" y="125.9">P2</text>
<text x="122.7" y="125.9">R4</text>
<text x="128" y="125.9">10K</text>
<text x="160" y="125.9">C19</text>
<text x="73.5" y="128">LATENCY</text>
<text x="90" y="127.7">C9</text>
<text x="90" y="129.8">0.1uF</text>
<text x="122.7" y="129.5">R8</text>
<text x="128" y="129.5">33R</text>
<text x="160" y="129.5">0.1uF</text>
<text x="172.5" y="129.5">C20</text>
<text x="172.5" y="127.7">10uF/6.3V</text>
<text x="190.3" y="129.5">C6</text>
<text x="208" y="129.5">CON3</text>
<text x="122.7" y="133">R9</text>
<text x="122.7" y="136.6">R10</text>
<text x="128" y="133">33R</text>
<text x="128" y="136.6">33R</text>
<text x="172.5" y="134.8">R6</text>
<text x="177.8" y="134.8">470R</text>
<text x="190.3" y="133">2.2nF</text>
<text x="90.7" y="143.7">R11</text>
<text x="96" y="143.7">5.1K</text>
<text x="122.7" y="140.1">R5</text>
<text x="128" y="140.1">10K</text>
<text x="161.8" y="141.9">C16</text>
<text x="172.5" y="138.3">R7</text>
<text x="177.8" y="138.3">470R</text>
<text x="197.4" y="140.1">C7</text>
<text x="197.4" y="143.7">2.2nF</text>
<text x="208" y="141.9">RCA-connector</text>
<text x="97.2" y="149">R13</text>
<text x="106.7" y="147.2">C10</text>
<text x="114.3" y="147.2">C11</text>
<text x="120.9" y="147.2">C12</text>
<text x="156.5" y="145.5">C15</text>
<text x="156.5" y="149">2.2uF</text>
<text x="161.8" y="145.5">2.2uF</text>
<text x="167.1" y="149">C18</text>
<text x="97.5" y="151.1">10K</text>
<text x="106.7" y="150.8">0.1uF</text>
<text x="113.6" y="150.8">10uF</text>
<text x="114.3" y="154.3">C13</text>
<text x="120.9" y="154.3">C14</text>
<text x="120.9" y="150.8">0.1uF</text>
<text x="161.8" y="150.8">C17</text>
<text x="161.8" y="154.3">0.1uF</text>
<text x="167.1" y="152.6">10uF</text>
<text x="209.8" y="150.1">J1</text>
<text x="110.2" y="157.9">10uF/6.3v</text>
<text x="120.9" y="157.9">0.1uF</text>
<text x="147.8" y="158.2">U3</text>
<text x="140.5" y="167.7">L1</text>
<text x="209.5" y="164">PJ-327A/NC</text>
<text x="145.8" y="168.6">0.1uH</text>
</g>
<g font-size="1.6" fill="#004080">
<text x="93.4" y="23.8">1</text>
<text x="97.8" y="23.8">2</text>
<text x="210.7" y="20.3">1</text>
<text x="210.7" y="22.1">2</text>
<text x="210.7" y="23.8">3</text>
<text x="93.4" y="25.6">3</text>
<text x="93.4" y="27.4">5</text>
<text x="93.4" y="29.2">7</text>
<text x="97.8" y="25.6">4</text>
<text x="97.8" y="27.4">6</text>
<text x="97.8" y="29.2">8</text>
<text x="210.7" y="25.6">4</text>
<text x="210.7" y="27.4">5</text>
<text x="210.7" y="29.2">6</text>
<text x="93.4" y="30.9">9</text>
<text x="93.4" y="32.7">11</text>
<text x="93.4" y="34.5">13</text>
<text x="96.9" y="30.9">10</text>
<text x="96.9" y="32.7">12</text>
<text x="96.9" y="34.5">14</text>
<text x="210.7" y="30.9">7</text>
<text x="210.7" y="32.7">8</text>
<text x="210.7" y="34.5">9</text>
<text x="93.4" y="36.3">15</text>
<text x="93.4" y="38.1">17</text>
<text x="93.4" y="39.8">19</text>
<text x="93.4" y="41.6">21</text>
<text x="96.9" y="36.3">16</text>
<text x="96.9" y="38.1">18</text>
<text x="96.9" y="39.8">20</text>
<text x="96.9" y="41.6">22</text>
<text x="210.7" y="36.3">10</text>
<text x="210.7" y="38.1">11</text>
<text x="210.7" y="39.8">12</text>
<text x="93.4" y="43.4">23</text>
<text x="96.9" y="43.4">24</text>
<text x="111.1" y="70.1">Vin</text>
<text x="118.5" y="70.1">Vout</text>
<text x="111.1" y="77.2">GND</text>
<text x="111.1" y="73.6">EN</text>
<text x="116.6" y="77.2">Bypass</text>
<text x="212.5" y="75.4">OP</text>
<text x="212.5" y="77.2">GND</text>
<text x="212.5" y="79">VCC</text>
<text x="137.8" y="123.4">FLT</text>
<text x="145.7" y="123.4">DEMP</text>
<text x="137.8" y="127">SCK</text>
<text x="137.8" y="130.5">BCK</text>
<text x="145.6" y="127">AGND</text>
<text x="145.9" y="130.5">AVDD</text>
<text x="137.8" y="134.1">DIN</text>
<text x="137.8" y="137.6">LRCK</text>
<text x="145.7" y="134.1">OUTR</text>
<text x="146" y="137.6">OUTL</text>
<text x="208.9" y="132.3">1</text>
<text x="208.9" y="134.1">2</text>
<text x="208.9" y="137.6">3</text>
<text x="137.8" y="141.2">FMT</text>
<text x="145.7" y="141.2">VNEG</text>
<text x="208.9" y="139.4">4</text>
<text x="137.8" y="144.7">XSMT</text>
<text x="137.8" y="148.3">LDOO</text>
<text x="144.5" y="148.3">CPGND</text>
<text x="145.7" y="144.7">CAPM</text>
<text x="137.8" y="151.8">DGND</text>
<text x="137.8" y="155.4">DVDD</text>
<text x="144.7" y="155.4">CPVDD</text>
<text x="145.9" y="151.8">CAPP</text>
<text x="208.9" y="153.6">1</text>
<text x="208.9" y="155.4">2</text>
<text x="208.9" y="157.2">3</text>
<text x="208.9" y="159">4</text>
<text x="208.9" y="160.7">5</text>
</g>
<g font-size="1.6" fill="#f00">
<text x="185.3" y="21">USB-DP1</text>
<text x="185.3" y="22.8">USB-DM1</text>
<text x="66.1" y="24.6">I2C0_SDA</text>
<text x="66.1" y="26.3">I2C0_SCL</text>
<text x="66.1" y="28.1">GPIOG11</text>
<text x="114.1" y="28.1">UART1_TX/GPIOG6</text>
<text x="114.1" y="29.9">UART1_RX/GPIOG7</text>
<text x="185.3" y="24.6">USB-DP2</text>
<text x="185.3" y="26.3">USB-DM2</text>
<text x="185.3" y="28.1">GPIOL11/IR-RX</text>
<text x="185.3" y="29.9">SPDIF-OUT/GPIOA17</text>
<text x="64.4" y="31.7">UART2_TX/GPIOA0</text>
<text x="64.4" y="33.4">UART2_RTS/GPIOA2</text>
<text x="64.4" y="35.2">UART2_CTS/GPIOA3</text>
<text x="114.1" y="31.7">PWM1/GPIOA6</text>
<text x="114.1" y="35.2">UART1_RTS/GPIOG8</text>
<text x="185.3" y="31.7">PCM0_SYNC/I2S0_LRCK</text>
<text x="185.3" y="33.4">PCM0_CLK/I2S0_BCK</text>
<text x="185.3" y="35.2">PCM0_DOUT/I2S0_SDOUT</text>
<text x="64.4" y="38.8">SPI0_MOSI/GPIOC0</text>
<text x="64.4" y="40.6">SIP0_MISO/GPIOC1</text>
<text x="114.1" y="37">UART1_CTS/GPIOG9</text>
<text x="114.1" y="40.6">UART2_RX/GPIOA1</text>
<text x="185.3" y="37">PCM0_DIN/I2S0_SDIN</text>
<text x="64.4" y="42.3">SPI0_CLK/GPIOC2</text>
<text x="114.1" y="42.3">SPI0_CS/GPIOC3</text>
<text x="188.8" y="74.3">GPIOL11/IR-RX</text>
<text x="98.1" y="129.5">PCM0_CLK/I2S0_BCK</text>
<text x="98.1" y="133">PCM0_DOUT/I2S0_SDOUT</text>
<text x="98.1" y="136.6">PCM0_SYNC/I2S0_LRCK</text>
</g>
<g font-size="1.6" fill="#00f">
<text x="112" y="106.1">De-emphasis control for 44.1-kHz sampling rate(1):</text>
<text x="112" y="107.7">Off (Low) / On (High)</text>
<text x="69.3" y="118.6">Filter select :</text>
<text x="69.3" y="120.1">Normal latency (Low) / Low latency (High)</text>
<text x="216.9" y="132.8">R 红</text>
<text x="216.9" y="138.1">L 白</text>
</g>
<g font-size="1.3">
<text x="30.8" y="1.3">5</text>
<text x="88.8" y="1.3">4</text>
<text x="146.9" y="1.3">3</text>
<text x="205" y="1.3">2</text>
<text x="263.1" y="1.3">1</text>
<text x=".5" y="28.4">D</text>
<text x="292.6" y="28.4">D</text>
<text x=".5" y="79.5">C</text>
<text x="292.6" y="79.5">C</text>
<text x=".5" y="130.6">B</text>
<text x="292.6" y="130.6">B</text>
<text x=".5" y="181.7">A</text>
<text x="292.6" y="181.7">A</text>
<text x="30.8" y="207.4">5</text>
<text x="88.8" y="207.4">4</text>
<text x="146.9" y="207.4">3</text>
<text x="205" y="207.4">2</text>
<text x="263.1" y="207.4">1</text>
</g>
</svg>
